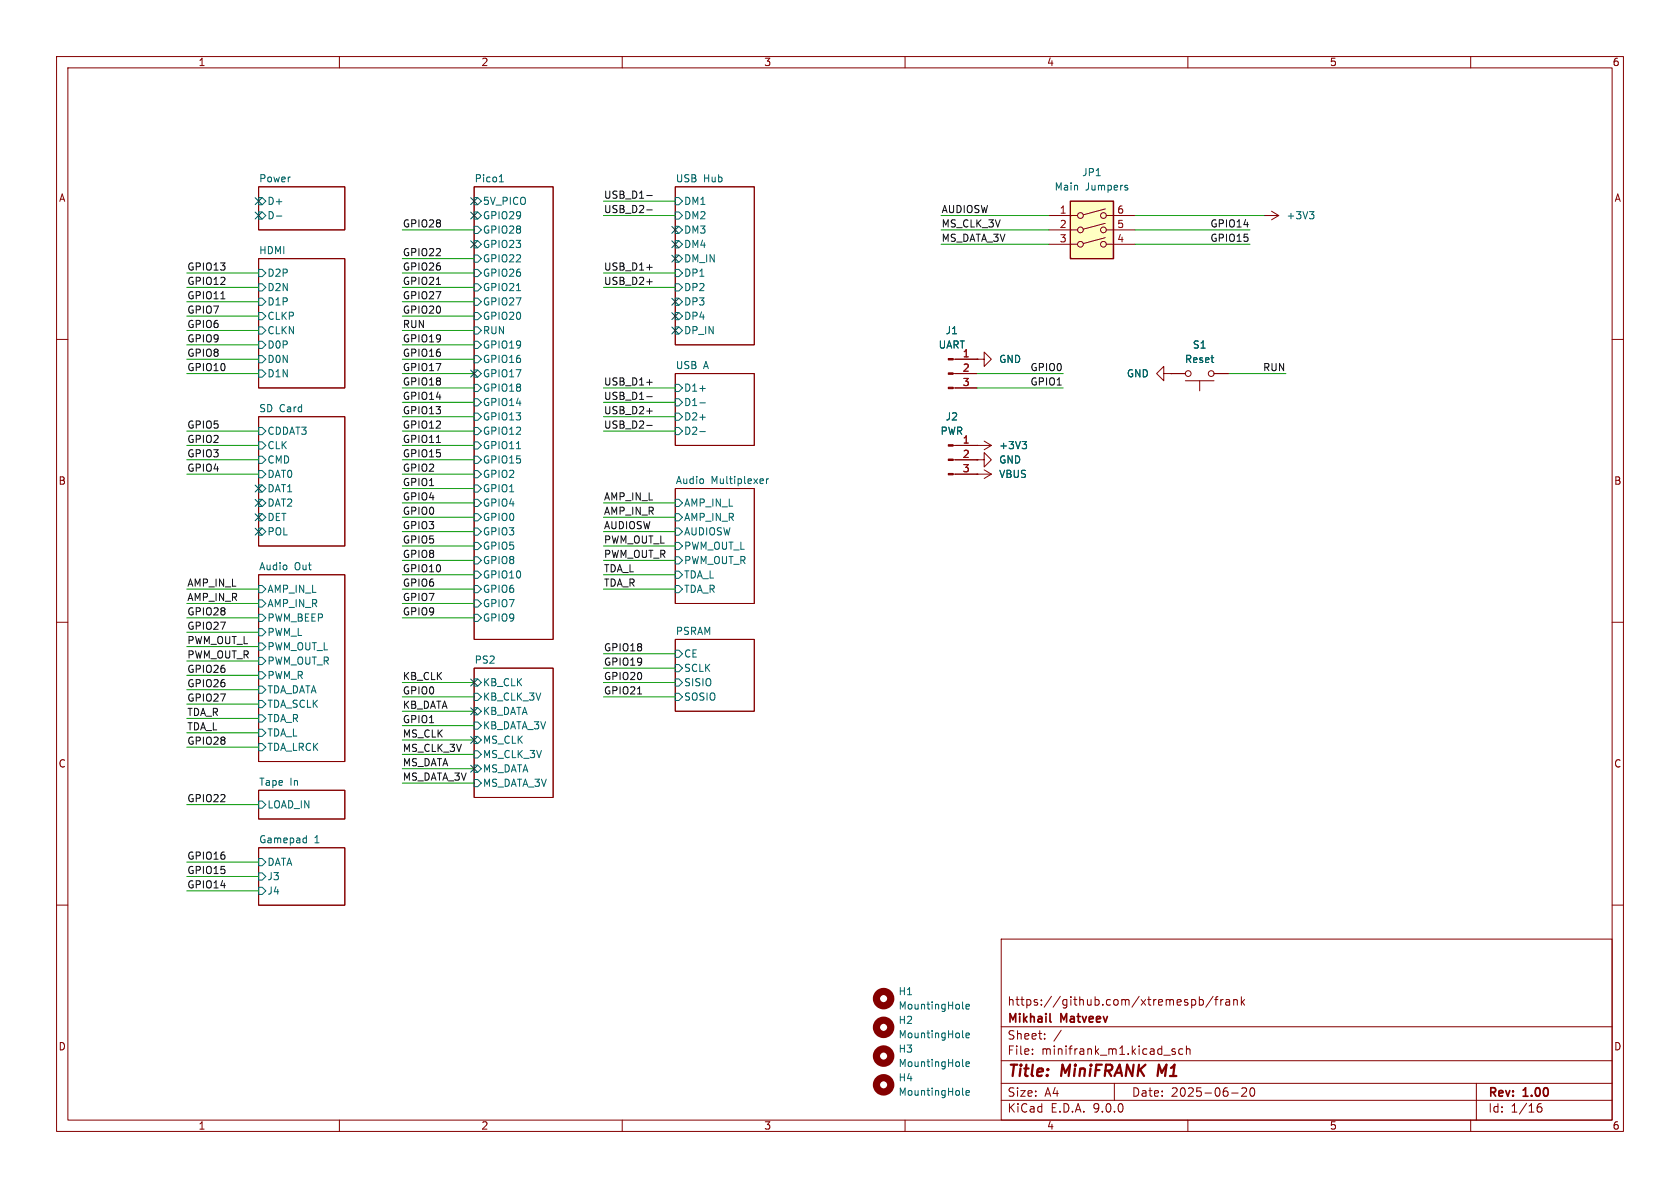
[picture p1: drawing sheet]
<svg xmlns="http://www.w3.org/2000/svg" width="297mm" height="210mm" viewBox="0 0 297 210" stroke-linecap="round" stroke-linejoin="round" font-family="sans-serif">
<g fill="none" stroke="#840000" stroke-width=".18">
<path d="M10 10h277v190h-277zM12 12h273v186h-273zM60 10v2M110 10v2M160 10v2M210 10v2M260 10v2M45.7 33h15.3v7.6h-15.3zM83.8 33h14v80h-14zM119.4 33h13.9v28h-13.9zM45.7 45.7h15.3v22.9h-15.3zM10 60h2"/>
<path d="M45.7 73.7h15.3v22.8h-15.3zM119.4 66h13.9v12.7h-13.9zM168.5 63.5h4.2M168.5 66h4.2M168.5 68.6h4.2M172.7 78.7h.1M172.7 63.5h1.3v-1.3l1.3 1.3-1.3 1.3v-1.3M172.7 63.5h.1M172.7 78.7h2.6M174 78l1.3 .7M175.3 78.7l-1.3 .8M285 60h2"/>
<path d="M119.4 86.4h13.9v20.3h-13.9zM172.7 81.3h1.3v-1.3l1.3 1.3-1.3 1.3v-1.3M172.7 81.3h.1M10 110h2M45.7 101.6h15.3v33h-15.3zM83.8 118.1h14v22.9h-14zM119.4 113h13.9v12.7h-13.9zM285 110h2M45.7 139.7h15.3v5.1h-15.3zM45.7 149.9h15.3v10.1h-15.3zM10 160h2M177 166h108v32h-108z"/>
<path d="M210.7 176.8l.4-.1 .3 .3v.4l-.2 .2h-.5M212 176.8l.5-.1 .2 .3v.4l-.1 .2h-.6M212 176.2v1.5M214.5 176.1l-1.3 2M214.7 176.7h.6M215.3 176.2l-.3 .2v1.3M215.8 176.7v1M216.2 176.7l-.2 .1-.2 .2M216.7 176.8h.6l.1 .9M217.4 177.1h-.5a.29 .29 0 0 0-.2 .3 .29 .29 0 0 0 .2 .3l.5-.1M218.1 176.8l.2-.1 .4 .1v.9M218.1 176.7v1"/>
<path d="M219.5 176.2v1.5M219.6 177.1l.4 .6M220 176.7l-.5 .6M285 160h2M60 198v2M110 198v2M160 198v2M177 194.5h108M177 191.5h108M177 187.5h108M177 181.5h108M182.5 186.3v.1"/>
<path d="M182.5 185.5v.1M184.7 183.6v.1M184.7 182.8v.1M187.6 182.1l-1.3 2M197 191.5v3M207.7 185.5l-.3-.1-.2 .2v.2l.5 .2v.3h-.5M209.1 185.5l-.4-.1-.3 .3v.4l.1 .2h.6M209.7 185.5l.3-.1 .3 .1 .1 .9M209.7 184.9v1.5M210 198v2M217.7 193.2h1.2M219.5 192.4l.6-.1 .2 .1 .1 .3-.9 1.1h.9"/>
<path d="M221.1 192.4l.2-.1a.81 .81 0 0 1 .6 .6 .81 .81 0 0 1-.3 .8l-.1 .1a.81 .81 0 0 1-.4-1.4zM260 198v2M261 191.5v6.5M271.7 196l.3-.3h.5l.1 .3v.3l-.3 .3-.4-.1-.2-.2M272.5 195.1a.59 .59 0 0 0-.8 .6"/>
</g>
<path d="M204.9 188.2l-.3 2" fill="none" stroke="#840000" stroke-width=".4"/>
<path d="M185.6 180.5l.2 .2" fill="none" stroke="#840000" stroke-width=".3"/>
<g fill="none" stroke="#006464" stroke-width=".18">
<path d="M45.7 34.9h.7l.6 .7-.6 .6h-.7zM45.7 37.5h.7l.6 .6-.6 .6h-.7zM48.9 38.2h.9M83.8 34.9h.7l.6 .7-.6 .6h-.7zM83.8 37.5h.7l.6 .6-.6 .6h-.7zM88.3 32.1h.7M88.4 31.2l.2-.3v1.2M119.4 34.9h.6l.6 .7-.6 .6h-.6zM119.4 37.5h.6l.6 .6-.6 .6h-.6zM45.7 47.6h.7l.6 .7-.6 .6h-.7zM45.7 50.2h.7l.6 .6-.6 .6h-.7zM45.7 52.7h.7l.6 .6-.6 .7h-.7z"/>
<path d="M45.7 55.2h.7l.6 .7-.6 .6h-.7zM45.7 57.8h.7l.6 .6-.6 .7h-.7zM83.8 40h.7l.6 .6-.6 .7h-.7zM83.8 42.5h.7l.6 .7-.6 .6h-.7zM83.8 45.1h.7l.6 .6-.6 .7h-.7zM83.8 47.6h.7l.6 .7-.6 .6h-.7zM83.8 50.2h.7l.6 .6-.6 .6h-.7zM83.8 52.7h.7l.6 .6-.6 .7h-.7zM83.8 55.2h.7l.6 .7-.6 .6h-.7zM83.8 57.8h.7l.6 .6-.6 .7h-.7zM91.3 51.4h.7M119.4 40h.6l.6 .6-.6 .7h-.6z"/>
<path d="M119.4 42.5h.6l.6 .7-.6 .6h-.6zM119.4 45.1h.6l.6 .6-.6 .7h-.6zM119.4 47.6h.6l.6 .7-.6 .6h-.6zM119.4 50.2h.6l.6 .6-.6 .6h-.6zM119.4 52.7h.6l.6 .6-.6 .7h-.6zM119.4 55.2h.6l.6 .7-.6 .6h-.6zM119.4 57.8h.6l.6 .6-.6 .7h-.6zM45.7 60.3h.7l.6 .7-.6 .6h-.7zM45.7 62.9h.7l.6 .6-.6 .6h-.7zM45.7 65.4h.7l.6 .6-.6 .7h-.7zM45.7 75.6h.7l.6 .6-.6 .6h-.7zM45.7 78.1h.7l.6 .6-.6 .7h-.7z"/>
<path d="M83.8 60.3h.7l.6 .7-.6 .6h-.7zM83.8 62.9h.7l.6 .6-.6 .6h-.7zM83.8 65.4h.7l.6 .6-.6 .7h-.7zM83.8 67.9h.7l.6 .7-.6 .6h-.7zM83.8 70.5h.7l.6 .6-.6 .7h-.7zM83.8 73h.7l.6 .7-.6 .6h-.7zM83.8 75.6h.7l.6 .6-.6 .6h-.7zM83.8 78.1h.7l.6 .6-.6 .7h-.7zM91.3 79.3h.7M119.4 67.9h.6l.6 .7-.6 .6h-.6zM119.4 70.5h.6l.6 .6-.6 .7h-.6zM119.4 73h.6l.6 .7-.6 .6h-.6z"/>
<path d="M119.4 75.6h.6l.6 .6-.6 .6h-.6zM123.7 68.7h1M123.7 71.2h1M123.7 73.8h1M123.7 76.3h1M180.7 78h.8l-.4 .5M181.2 78.5l.3 .3v.3l-.3 .2M45.7 80.6h.7l.6 .7-.6 .6h-.7zM45.7 83.2h.7l.6 .6-.6 .7h-.7zM45.7 85.7h.7l.6 .7-.6 .6h-.7zM45.7 88.3h.7l.6 .6-.6 .6h-.7zM45.7 90.8h.7l.6 .6-.6 .7h-.7z"/>
<path d="M45.7 93.3h.7l.6 .7-.6 .6h-.7zM83.8 80.6h.7l.6 .7-.6 .6h-.7zM83.8 83.2h.7l.6 .6-.6 .7h-.7zM83.8 85.7h.7l.6 .7-.6 .6h-.7zM83.8 88.3h.7l.6 .6-.6 .6h-.7zM83.8 90.8h.7l.6 .6-.6 .7h-.7zM83.8 93.3h.7l.6 .7-.6 .6h-.7zM83.8 95.9h.7l.6 .6-.6 .7h-.7zM83.8 98.4h.7l.6 .7-.6 .6h-.7zM119.4 88.3h.6l.6 .6-.6 .6h-.6zM119.4 90.8h.6l.6 .6-.6 .7h-.6zM119.4 93.3h.6l.6 .7-.6 .6h-.6z"/>
<path d="M119.4 95.9h.6l.6 .6-.6 .7h-.6zM119.4 98.4h.6l.6 .7-.6 .6h-.6zM134.8 84.6l.2 .3-.6 .2M134.9 85.4l-.1 .1M135.5 84.6v.9M135.9 84.6l-.4 .3M45.7 103.5h.7l.6 .6-.6 .7h-.7zM45.7 106h.7l.6 .7-.6 .6h-.7zM45.7 108.6h.7l.6 .6-.6 .7h-.7zM45.7 111.1h.7l.6 .7-.6 .6h-.7zM45.7 113.7h.7l.6 .6-.6 .6h-.7zM45.7 116.2h.7l.6 .6-.6 .7h-.7z"/>
<path d="M45.7 118.7h.7l.6 .7-.6 .6h-.7zM83.8 101h.7l.6 .6-.6 .6h-.7zM83.8 103.5h.7l.6 .6-.6 .7h-.7zM83.8 106h.7l.6 .7-.6 .6h-.7zM83.8 108.6h.7l.6 .6-.6 .7h-.7zM119.4 101h.6l.6 .6-.6 .6h-.6zM119.4 103.5h.6l.6 .6-.6 .7h-.6zM119.4 114.9h.6l.6 .7-.6 .6h-.6zM119.4 117.5h.6l.6 .6-.6 .6h-.6zM45.7 121.3h.7l.6 .6-.6 .7h-.7zM45.7 128.9h.7l.6 .6-.6 .7h-.7zM45.7 131.4h.7l.6 .7-.6 .6h-.7z"/>
<path d="M45.7 126.4h.7l.6 .6-.6 .6h-.7zM45.7 123.8h.7l.6 .7-.6 .6h-.7zM83.8 120h.7l.6 .7-.6 .6h-.7zM83.8 122.6h.7l.6 .6-.6 .6h-.7zM83.8 125.1h.7l.6 .6-.6 .7h-.7zM83.8 127.6h.7l.6 .7-.6 .6h-.7zM83.8 130.2h.7l.6 .6-.6 .6h-.7zM83.8 132.7h.7l.6 .7-.6 .6h-.7zM83.8 135.3h.7l.6 .6-.6 .6h-.7zM83.8 137.8h.7l.6 .6-.6 .7h-.7zM119.4 120h.6l.6 .7-.6 .6h-.6zM119.4 122.6h.6l.6 .6-.6 .6h-.6z"/>
<path d="M45.7 141.6h.7l.6 .6-.6 .7h-.7zM45.7 151.8h.7l.6 .6-.6 .6h-.7zM45.7 154.3h.7l.6 .6-.6 .7h-.7zM45.7 156.8h.7l.6 .7-.6 .6h-.7zM53.8 148.1l.4 .1M54.2 147.7v1.3M54.2 148.9l-.4 .1"/>
</g>
<g fill="#840000" stroke="#840000" stroke-width=".18">
<path d="M167.6 63.4h.9v.2h-.9z"/>
<path d="M167.6 65.9h.9v.3h-.9z"/>
<path d="M167.6 68.5h.9v.2h-.9z"/>
</g>
<path d="M189.2 35.6h7.6v10.1h-7.6z" fill="#ffffc2"/>
<g fill="none" stroke="#840000" stroke-width=".18">
<path d="M185.4 38.1h5.1M195.4 36.9l-3.9 1.1M195.4 39.5l-3.9 1M195.6 38.1h5.1M223.5 38.1h.1M223.5 38.1h2.6M224.8 37.3l1.3 .8M226.1 38.1l-1.3 .8M185.4 40.6h5.1M185.4 43.2h5.1M195.4 42l-3.9 1.1M195.6 40.6h5.1"/>
<path d="M195.6 43.2h5.1M168.5 78.7h4.2M168.9 66h3.8M168.9 63.5h3.8M168.9 68.6h3.8M172.7 63.5h.1M172.7 78.7h.1M205.7 66v-1.2l-1.2 1.2 1.2 1.3v-1.3h1.3M207 66h.1M207 66h2.5M209.5 67.3h5.1M212.1 67.3v1.8"/>
<path d="M214.6 66h2.6M168.5 83.8h6.8M168.5 81.3h4.2M172.7 83.8h.1M172.7 81.3h.1M174 83.1l1.3 .7M175.3 83.8l-1.3 .8"/>
<circle cx="191" cy="38.1" r=".51"/>
<circle cx="195.1" cy="38.1" r=".51"/>
<circle cx="191" cy="43.2" r=".51"/>
<circle cx="191" cy="40.6" r=".51"/>
<circle cx="195.1" cy="40.6" r=".51"/>
<circle cx="195.1" cy="43.2" r=".51"/>
<circle cx="210.1" cy="66" r=".51"/>
<circle cx="214.1" cy="66" r=".51"/>
</g>
<path d="M189.2 35.6h7.6v10.1h-7.6z" fill="none" stroke="#840000" stroke-width=".25"/>
<g fill="none" stroke="#006464" stroke-width=".18">
<path d="M199.2 33.2l.2 .2-.2 .2M199.2 32.8h.1M231.5 37.4h.8l-.4 .5M232 37.9l.3 .2v.3l-.3 .3M180.7 78h.8l-.4 .5M181.2 78.5l.3 .3v.3l-.3 .2M170.2 178.2l.2 .2M170.8 178l.6-.2-.1-.2-.3-.1-.2 .2v.6h.5M170.2 183.3l.2 .2M170.2 188.4l.2 .1M170.2 193.4l.2 .2M170.8 183l.6-.1-.1-.2-.3-.1-.2 .2v.6h.5"/>
<path d="M170.8 188.1l.6-.1-.1-.2-.3-.1-.2 .2v.6h.5M170.8 193.2l.6-.1-.1-.3h-.3l-.2 .2v.6h.5"/>
</g>
<g fill="none" stroke="#840000" stroke-width="1.3">
<circle cx="156.2" cy="176.5" r="1.27"/>
<circle cx="156.2" cy="186.7" r="1.27"/>
<circle cx="156.2" cy="191.8" r="1.27"/>
<circle cx="156.2" cy="181.6" r="1.27"/>
</g>
<g fill="#840000" stroke="#840000" stroke-width=".18">
<path d="M167.6 78.6h.9v.3h-.9z"/>
<path d="M167.6 81.2h.9v.2h-.9z"/>
<path d="M167.6 83.7h.9v.2h-.9z"/>
</g>
<path d="M114.3 34.6h1M114.3 37.1h1M39 52.8h.8M77.1 50.3h.8M114.3 47.3h1M114.3 49.8h1M77.1 78.2h.8M114.3 70.1h1M114.3 72.7h1M114.3 75.2h1M114.3 67.6h1M112.7 122.7h.7" fill="none" stroke="#0f0f0f" stroke-width=".18"/>
<g fill="none" stroke="#009600" stroke-width=".18">
<path d="M106.7 38.1h12.7M106.7 35.6h12.7M166.4 38.1h19M200.7 38.1h22.8M33 48.3h12.7M33 53.3h12.7M33 50.8h12.7M33 55.9h12.7M33 58.4h12.7M71.1 48.3h12.7M71.1 45.7h12.7M71.1 53.3h12.7"/>
<path d="M71.1 40.6h12.7M71.1 50.8h12.7M71.1 55.9h12.7M71.1 58.4h12.7M106.7 48.3h12.7M106.7 50.8h12.7M166.4 40.6h19M166.4 43.2h19M200.7 40.6h20.3M200.7 43.2h20.3M33 76.2h12.7M33 66h12.7"/>
<path d="M33 63.5h12.7M33 78.7h12.7M33 61h12.7M71.1 73.7h12.7M71.1 68.6h12.7M71.1 71.1h12.7M71.1 76.2h12.7M71.1 66h12.7M71.1 63.5h12.7M71.1 78.7h12.7M71.1 61h12.7M106.7 73.7h12.7"/>
<path d="M106.7 68.6h12.7M106.7 71.1h12.7M106.7 76.2h12.7M172.7 68.6h15.3M172.7 66h15.3M217.2 66h10.1M33 83.8h12.7M33 81.3h12.7M71.1 99.1h12.7M71.1 88.9h12.7M71.1 94h12.7M71.1 91.4h12.7"/>
<path d="M71.1 96.5h12.7M71.1 83.8h12.7M71.1 81.3h12.7M71.1 86.4h12.7M106.7 99.1h12.7M106.7 88.9h12.7M106.7 94h12.7M106.7 91.4h12.7M106.7 96.5h12.7M33 104.1h12.7M33 106.7h12.7M33 109.2h12.7"/>
<path d="M33 116.8h12.7M33 114.3h12.7M33 111.8h12.7M33 119.4h12.7M71.1 104.1h12.7M71.1 101.6h12.7M71.1 106.7h12.7M71.1 109.2h12.7M106.7 104.1h12.7M106.7 101.6h12.7M106.7 115.6h12.7M106.7 118.1h12.7"/>
<path d="M33 132.1h12.7M33 129.5h12.7M33 121.9h12.7M33 124.5h12.7M33 127h12.7M71.1 120.7h12.7M71.1 123.2h12.7M71.1 125.7h12.7M71.1 133.4h12.7M71.1 135.9h12.7M71.1 130.8h12.7M71.1 138.4h12.7"/>
<path d="M71.1 128.3h12.7M106.7 120.7h12.7M106.7 123.2h12.7M33 154.9h12.7M33 152.4h12.7M33 157.5h12.7M33 142.2h12.7"/>
</g>
<g fill="none" stroke="#000084" stroke-width=".18">
<path d="M45.1 37.5l1.2 1.2M45.1 35l1.2 1.2M46.3 37.5l-1.2 1.2M46.3 35l-1.2 1.2M83.2 37.5l1.2 1.2M83.2 35l1.2 1.2M84.4 37.5l-1.2 1.2M84.4 35l-1.2 1.2M83.2 42.6l1.2 1.2M84.4 42.6l-1.2 1.2M118.8 52.7l1.2 1.2M118.8 42.6l1.2 1.2"/>
<path d="M118.8 40l1.2 1.2M118.8 57.8l1.2 1.2M118.8 45.1l1.2 1.2M118.8 55.3l1.2 1.2M120 52.7l-1.2 1.2M120 42.6l-1.2 1.2M120 40l-1.2 1.2M120 57.8l-1.2 1.2M120 45.1l-1.2 1.2M120 55.3l-1.2 1.2M83.2 65.4l1.2 1.2M84.4 65.4l-1.2 1.2"/>
<path d="M45.1 88.3l1.2 1.2M45.1 90.8l1.2 1.2M45.1 93.4l1.2 1.2M45.1 85.8l1.2 1.2M46.3 88.3l-1.2 1.2M46.3 90.8l-1.2 1.2M46.3 93.4l-1.2 1.2M46.3 85.8l-1.2 1.2M83.2 125.1l1.2 1.2M83.2 130.2l1.2 1.2M83.2 135.3l1.2 1.2M83.2 120l1.2 1.3"/>
<path d="M84.4 125.1l-1.2 1.2M84.4 130.2l-1.2 1.2M84.4 135.3l-1.2 1.2M84.4 120l-1.2 1.3"/>
</g>
<g font-size="2.8" fill="#840000">
<text x="178" y="190.9">Title:</text>
<text x="187.7" y="190.9">MiniFRANK</text>
<text x="205.5" y="190.9">M1</text>
</g>
<g font-size="2.1" fill="#840000">
<text x="178" y="178">https://github.com/xtremespb/frank</text>
<text x="178" y="184">Sheet:</text>
<text x="178" y="181.2">Mikhail</text>
<text x="187.6" y="181.2">Matveev</text>
<text x="178" y="186.7">File:</text>
<text x="184.1" y="186.7">minifrank_m1.kicad_sch</text>
<text x="178" y="196.9">KiCad</text>
<text x="178" y="194.1">Size:</text>
<text x="184.7" y="194.1">A4</text>
<text x="185.7" y="196.9">E.D.A.</text>
<text x="193.3" y="196.9">9.0.0</text>
<text x="200" y="194.1">Date:</text>
<text x="207" y="194.1">2025-06-20</text>
<text x="263" y="194.3">Rev:</text>
<text x="263" y="196.9">Id:</text>
<text x="267.1" y="196.9">1/16</text>
<text x="269.4" y="194.3">1.00</text>
</g>
<g font-size="1.8" fill="#840000">
<text x="35" y="11.9">1</text>
<text x="85" y="11.9">2</text>
<text x="135" y="11.9">3</text>
<text x="185" y="11.9">4</text>
<text x="235" y="11.9">5</text>
<text x="285" y="11.9">6</text>
<text x="10.3" y="35.9">A</text>
<text x="285.3" y="35.9">A</text>
<text x="10.3" y="85.9">B</text>
<text x="285.3" y="85.9">B</text>
<text x="10.3" y="135.9">C</text>
<text x="285.3" y="135.9">C</text>
<text x="10.3" y="185.9">D</text>
<text x="285.3" y="185.9">D</text>
<text x="35" y="199.9">1</text>
<text x="85" y="199.9">2</text>
<text x="135" y="199.9">3</text>
<text x="185" y="199.9">4</text>
<text x="235" y="199.9">5</text>
<text x="285" y="199.9">6</text>
</g>
<g font-size="1.8" fill="#006464">
<text x="45.7" y="32.3">Power</text>
<text x="83.8" y="32.3">Pico1</text>
<text x="119.4" y="32.3">USB</text>
<text x="124.4" y="32.3">Hub</text>
<text x="186.3" y="33.9">Main</text>
<text x="191.2" y="31.3">JP1</text>
<text x="191.9" y="33.9">Jumpers</text>
<text x="47.2" y="36.4">D+</text>
<text x="47.2" y="39">D-</text>
<text x="85.3" y="36.4">5V_PICO</text>
<text x="85.3" y="39">GPIO29</text>
<text x="85.3" y="41.5">GPIO28</text>
<text x="120.8" y="36.4">DM1</text>
<text x="120.8" y="39">DM2</text>
<text x="120.8" y="41.5">DM3</text>
<text x="227.3" y="39">+3V3</text>
<text x="45.7" y="45">HDMI</text>
<text x="85.3" y="44">GPIO23</text>
<text x="85.3" y="46.6">GPIO22</text>
<text x="120.8" y="44">DM4</text>
<text x="120.8" y="46.6">DM_IN</text>
<text x="47.2" y="49.1">D2P</text>
<text x="47.2" y="51.7">D2N</text>
<text x="85.3" y="49.1">GPIO26</text>
<text x="85.3" y="51.7">GPIO21</text>
<text x="120.8" y="49.1">DP1</text>
<text x="120.8" y="51.7">DP2</text>
<text x="47.2" y="54.2">D1P</text>
<text x="47.2" y="56.7">CLKP</text>
<text x="47.2" y="59.3">CLKN</text>
<text x="85.3" y="54.2">GPIO27</text>
<text x="85.3" y="56.7">GPIO20</text>
<text x="85.3" y="59.3">RUN</text>
<text x="120.8" y="54.2">DP3</text>
<text x="120.8" y="56.7">DP4</text>
<text x="120.8" y="59.3">DP_IN</text>
<text x="167.1" y="59.3">J1</text>
<text x="47.2" y="61.8">D0P</text>
<text x="47.2" y="64.4">D0N</text>
<text x="85.3" y="61.8">GPIO19</text>
<text x="85.3" y="64.4">GPIO16</text>
<text x="119.4" y="65.3">USB</text>
<text x="124.4" y="65.3">A</text>
<text x="165.8" y="61.8">UART</text>
<text x="176.5" y="64.4">GND</text>
<text x="209.4" y="64.4">Reset</text>
<text x="210.8" y="61.8">S1</text>
<text x="47.2" y="66.9">D1N</text>
<text x="85.3" y="66.9">GPIO17</text>
<text x="85.3" y="69.4">GPIO18</text>
<text x="85.3" y="72">GPIO14</text>
<text x="120.8" y="69.4">D1+</text>
<text x="120.8" y="72">D1-</text>
<text x="199.1" y="66.9">GND</text>
<text x="45.7" y="72.9">SD Card</text>
<text x="47.2" y="77.1">CDDAT3</text>
<text x="85.3" y="74.5">GPIO13</text>
<text x="85.3" y="77.1">GPIO12</text>
<text x="120.8" y="74.5">D2+</text>
<text x="120.8" y="77.1">D2-</text>
<text x="166.2" y="77.1">PWR</text>
<text x="167.1" y="74.5">J2</text>
<text x="47.2" y="79.6">CLK</text>
<text x="47.2" y="82.1">CMD</text>
<text x="85.3" y="79.6">GPIO11</text>
<text x="85.3" y="82.1">GPIO15</text>
<text x="176.5" y="82.1">GND</text>
<text x="176.5" y="79.6">+3V3</text>
<text x="47.2" y="84.7">DAT0</text>
<text x="47.2" y="87.2">DAT1</text>
<text x="47.2" y="89.8">DAT2</text>
<text x="85.3" y="84.7">GPIO2</text>
<text x="85.3" y="87.2">GPIO1</text>
<text x="85.3" y="89.8">GPIO4</text>
<text x="119.4" y="85.6">Audio</text>
<text x="120.8" y="89.8">AMP_IN_L</text>
<text x="125.7" y="85.6">Multiplexer</text>
<text x="176.5" y="84.7">VBUS</text>
<text x="47.2" y="92.3">DET</text>
<text x="47.2" y="94.8">POL</text>
<text x="85.3" y="92.3">GPIO0</text>
<text x="85.3" y="94.8">GPIO3</text>
<text x="120.8" y="92.3">AMP_IN_R</text>
<text x="120.8" y="94.8">AUDIOSW</text>
<text x="45.7" y="100.9">Audio</text>
<text x="52" y="100.9">Out</text>
<text x="85.3" y="97.4">GPIO5</text>
<text x="85.3" y="99.9">GPIO8</text>
<text x="120.8" y="97.4">PWM_OUT_L</text>
<text x="120.8" y="99.9">PWM_OUT_R</text>
<text x="47.2" y="105">AMP_IN_L</text>
<text x="47.2" y="107.5">AMP_IN_R</text>
<text x="85.3" y="102.5">GPIO10</text>
<text x="85.3" y="105">GPIO6</text>
<text x="85.3" y="107.5">GPIO7</text>
<text x="120.8" y="102.5">TDA_L</text>
<text x="120.8" y="105">TDA_R</text>
<text x="47.2" y="110.1">PWM_BEEP</text>
<text x="47.2" y="112.6">PWM_L</text>
<text x="85.3" y="110.1">GPIO9</text>
<text x="119.4" y="112.3">PSRAM</text>
<text x="47.2" y="115.2">PWM_OUT_L</text>
<text x="47.2" y="117.7">PWM_OUT_R</text>
<text x="83.8" y="117.4">PS2</text>
<text x="120.8" y="116.4">CE</text>
<text x="120.8" y="119">SCLK</text>
<text x="47.2" y="120.2">PWM_R</text>
<text x="47.2" y="122.8">TDA_DATA</text>
<text x="47.2" y="125.3">TDA_SCLK</text>
<text x="85.3" y="121.5">KB_CLK</text>
<text x="85.3" y="124.1">KB_CLK_3V</text>
<text x="120.8" y="121.5">SISIO</text>
<text x="120.8" y="124.1">SOSIO</text>
<text x="47.2" y="130.4">TDA_L</text>
<text x="47.2" y="127.9">TDA_R</text>
<text x="85.3" y="126.6">KB_DATA</text>
<text x="85.3" y="129.1">KB_DATA_3V</text>
<text x="85.3" y="131.7">MS_CLK</text>
<text x="47.2" y="132.9">TDA_LRCK</text>
<text x="85.3" y="134.2">MS_CLK_3V</text>
<text x="85.3" y="136.8">MS_DATA</text>
<text x="45.7" y="139">Tape</text>
<text x="47.2" y="143.1">LOAD_IN</text>
<text x="51.2" y="139">In</text>
<text x="85.3" y="139.3">MS_DATA_3V</text>
<text x="45.7" y="149.1">Gamepad</text>
<text x="55.5" y="149.1">1</text>
<text x="47.2" y="153.3">DATA</text>
<text x="47.2" y="155.8">J3</text>
<text x="47.2" y="158.3">J4</text>
<text x="158.8" y="176.1">H1</text>
<text x="158.8" y="178.7">MountingHole</text>
<text x="158.8" y="181.2">H2</text>
<text x="158.8" y="183.7">MountingHole</text>
<text x="158.8" y="186.3">H3</text>
<text x="158.8" y="188.8">MountingHole</text>
<text x="158.8" y="191.4">H4</text>
<text x="158.8" y="193.9">MountingHole</text>
</g>
<g font-size="1.8" fill="#0f0f0f">
<text x="106.7" y="35.2">USB_D1-</text>
<text x="71.1" y="40.3">GPIO28</text>
<text x="106.7" y="37.8">USB_D2-</text>
<text x="166.4" y="37.8">AUDIOSW</text>
<text x="166.4" y="40.3">MS_CLK_3V</text>
<text x="213.9" y="40.3">GPIO14</text>
<text x="33" y="47.9">GPIO13</text>
<text x="71.1" y="45.4">GPIO22</text>
<text x="71.1" y="47.9">GPIO26</text>
<text x="106.7" y="47.9">USB_D1+</text>
<text x="166.4" y="42.8">MS_DATA_3V</text>
<text x="213.9" y="42.8">GPIO15</text>
<text x="33" y="53">GPIO11</text>
<text x="33" y="50.5">GPIO12</text>
<text x="71.1" y="53">GPIO27</text>
<text x="71.1" y="50.5">GPIO21</text>
<text x="106.7" y="50.5">USB_D2+</text>
<text x="33" y="55.5">GPIO7</text>
<text x="33" y="58.1">GPIO6</text>
<text x="71.1" y="58.1">RUN</text>
<text x="71.1" y="55.5">GPIO20</text>
<text x="33" y="65.7">GPIO10</text>
<text x="33" y="60.6">GPIO9</text>
<text x="33" y="63.2">GPIO8</text>
<text x="71.1" y="63.2">GPIO16</text>
<text x="71.1" y="60.6">GPIO19</text>
<text x="71.1" y="65.7">GPIO17</text>
<text x="182.1" y="65.7">GPIO0</text>
<text x="223.2" y="65.7">RUN</text>
<text x="71.1" y="68.2">GPIO18</text>
<text x="71.1" y="70.8">GPIO14</text>
<text x="106.7" y="70.8">USB_D1-</text>
<text x="106.7" y="68.2">USB_D1+</text>
<text x="182.1" y="68.2">GPIO1</text>
<text x="33" y="75.9">GPIO5</text>
<text x="71.1" y="73.3">GPIO13</text>
<text x="71.1" y="75.9">GPIO12</text>
<text x="106.7" y="73.3">USB_D2+</text>
<text x="106.7" y="75.9">USB_D2-</text>
<text x="33" y="83.5">GPIO4</text>
<text x="33" y="80.9">GPIO3</text>
<text x="33" y="78.4">GPIO2</text>
<text x="71.1" y="78.4">GPIO11</text>
<text x="71.1" y="80.9">GPIO15</text>
<text x="71.1" y="83.5">GPIO2</text>
<text x="71.1" y="88.6">GPIO4</text>
<text x="71.1" y="86">GPIO1</text>
<text x="106.7" y="88.6">AMP_IN_L</text>
<text x="71.1" y="91.1">GPIO0</text>
<text x="71.1" y="93.6">GPIO3</text>
<text x="106.7" y="91.1">AMP_IN_R</text>
<text x="106.7" y="93.6">AUDIOSW</text>
<text x="71.1" y="96.2">GPIO5</text>
<text x="71.1" y="98.7">GPIO8</text>
<text x="71.1" y="101.3">GPIO10</text>
<text x="106.7" y="101.3">TDA_L</text>
<text x="106.7" y="98.7">PWM_OUT_R</text>
<text x="106.7" y="96.2">PWM_OUT_L</text>
<text x="33" y="106.3">AMP_IN_R</text>
<text x="33" y="103.8">AMP_IN_L</text>
<text x="71.1" y="103.8">GPIO6</text>
<text x="71.1" y="106.3">GPIO7</text>
<text x="106.7" y="103.8">TDA_R</text>
<text x="33" y="114">PWM_OUT_L</text>
<text x="33" y="111.4">GPIO27</text>
<text x="33" y="108.9">GPIO28</text>
<text x="71.1" y="108.9">GPIO9</text>
<text x="33" y="119">GPIO26</text>
<text x="33" y="116.5">PWM_OUT_R</text>
<text x="106.7" y="115.2">GPIO18</text>
<text x="106.7" y="117.8">GPIO19</text>
<text x="33" y="124.1">GPIO27</text>
<text x="33" y="121.6">GPIO26</text>
<text x="71.1" y="122.8">GPIO0</text>
<text x="71.1" y="125.4">KB_DATA</text>
<text x="71.1" y="120.3">KB_CLK</text>
<text x="106.7" y="122.8">GPIO21</text>
<text x="106.7" y="120.3">GPIO20</text>
<text x="33" y="126.7">TDA_R</text>
<text x="33" y="129.2">TDA_L</text>
<text x="33" y="131.7">GPIO28</text>
<text x="71.1" y="127.9">GPIO1</text>
<text x="71.1" y="130.5">MS_CLK</text>
<text x="71.1" y="135.5">MS_DATA</text>
<text x="71.1" y="133">MS_CLK_3V</text>
<text x="33" y="141.9">GPIO22</text>
<text x="71.1" y="138.1">MS_DATA_3V</text>
<text x="33" y="154.6">GPIO15</text>
<text x="33" y="152.1">GPIO16</text>
<text x="33" y="157.1">GPIO14</text>
</g>
<g font-size="1.8" fill="#a90000">
<text x="187.3" y="37.8">1</text>
<text x="187.3" y="40.4">2</text>
<text x="197.4" y="37.8">6</text>
<text x="197.4" y="40.4">5</text>
<text x="187.3" y="42.9">3</text>
<text x="197.4" y="42.9">4</text>
<text x="170.1" y="63.2">1</text>
<text x="170.1" y="65.8">2</text>
<text x="170.1" y="68.3">3</text>
<text x="170.1" y="78.5">1</text>
<text x="170.1" y="81">2</text>
<text x="170.1" y="83.6">3</text>
</g>
</svg>
